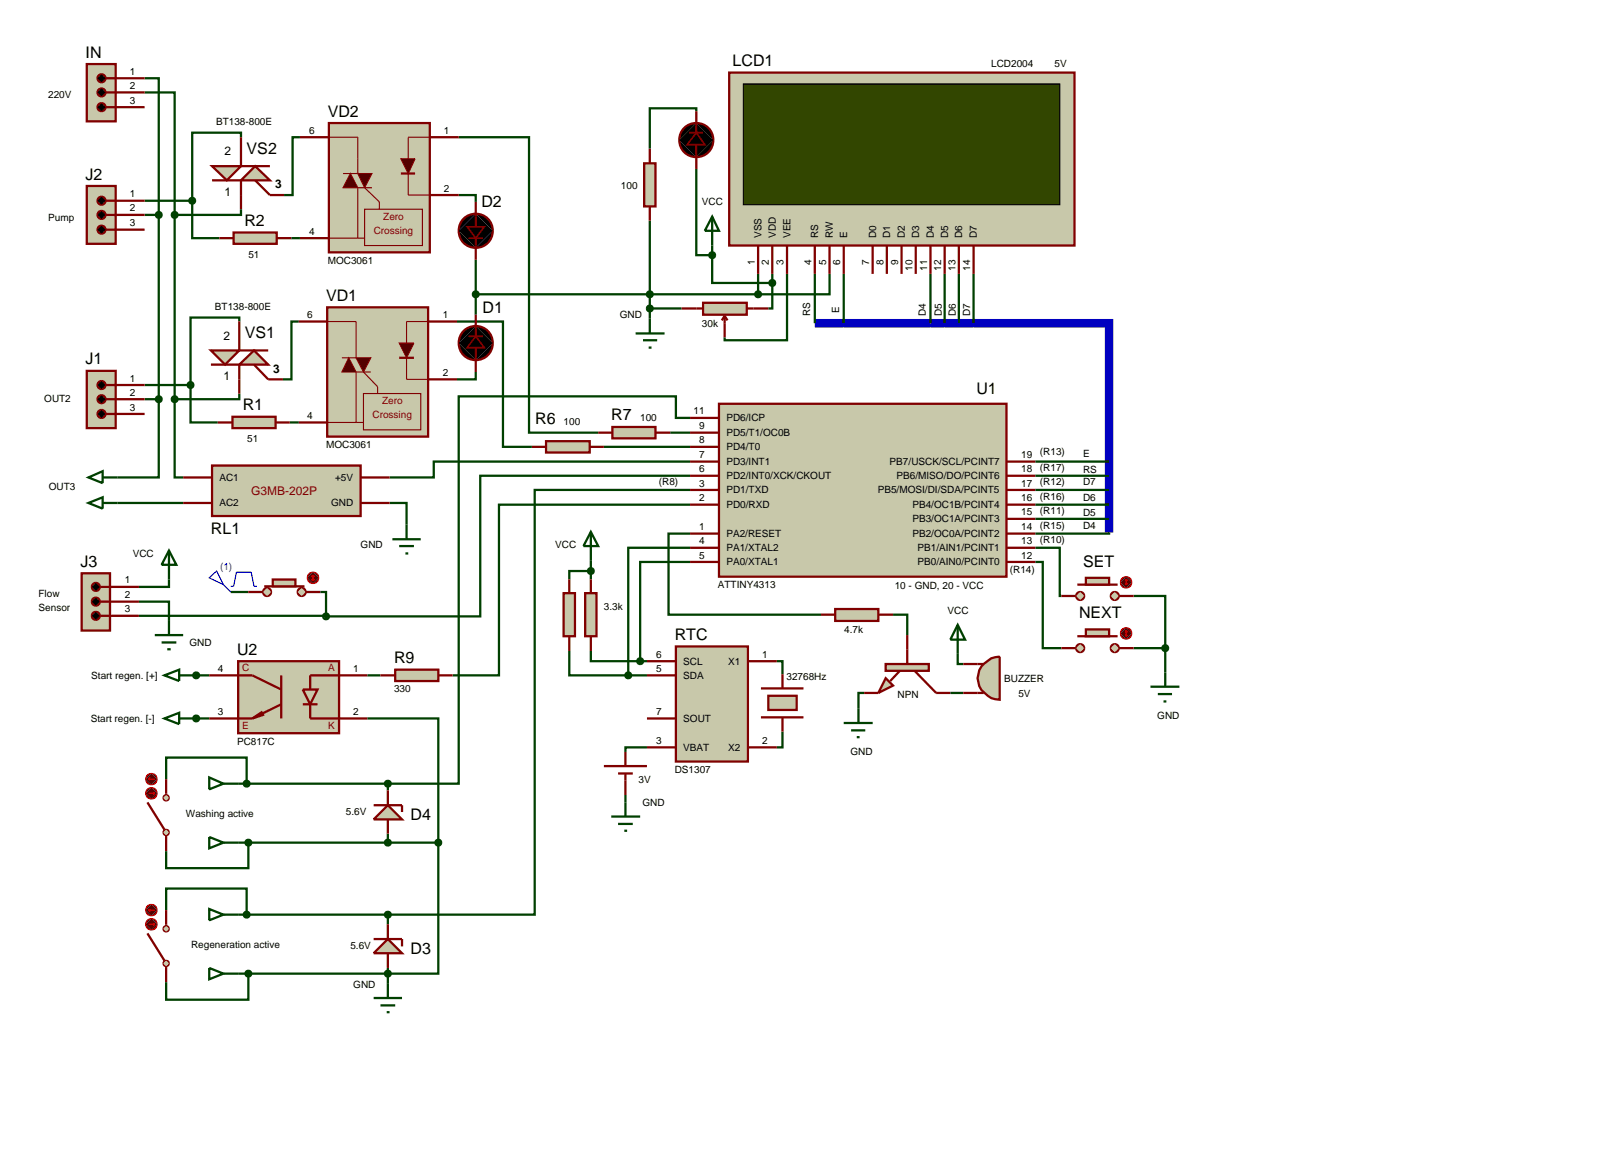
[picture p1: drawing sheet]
<svg xmlns="http://www.w3.org/2000/svg" width="282mm" height="206mm" viewBox="0 0 282 206" stroke-linecap="round" stroke-linejoin="round" font-family="sans-serif">
<path d="M143.7 57h51.9v36.9" fill="none" stroke="#0000c0" stroke-width="1.5" stroke-linecap="butt"/>
<g fill="none" stroke="#004000" stroke-width=".4">
<path d="M25.5 16.3h5.3v21.6M25.5 13.8h2.5v24.1M122.8 19.6v-.5h-8.2v7.1M25.5 35.4h8.4M25.5 37.9h2.5M28 37.9v32.5M30.8 37.9v32.5M33.9 35.4v6.6h4.8M42.5 24.2v-.8h-8.6v12M42.5 36.9v1h-11.7M52.9 24.2h-1.3v10.2h-1.5M80.9 24.2h12.4v52.1h12.2"/>
<path d="M80.9 34.4h3v1.2M114.6 38.9v17.3M122.8 29.8v15.2h2.8M42.2 56.7v-.7h-8.6v11.9M51.4 42h1.5M52.7 56.7h-1.3v10.2h-1.5M80.6 56.7h8.1v22.1h5.1M83.9 51.9h49.8M83.9 45.8v9.7M114.6 54.4h5.6M125.6 45v4.9h10.6M125.6 43.3v1.7"/>
<path d="M133.7 48.3v3.6M136.2 49.9v4.5h-.7M136.2 48.3v1.6M138.8 48.3v11.7h-11v-.5M143.7 48.3v8.7M146.3 48.3v3.6h-12.6M148.8 48.3v8.7M164.1 48.3v8.7M166.6 48.3v8.7M169.1 48.3v8.7M171.7 48.3v8.7M25.5 67.9h8.1"/>
<path d="M25.5 70.4h2.5M28 70.4v13.8h-7.3M30.8 70.4v13.8h1.5M33.6 67.9v6.6h4.8M42.2 69.4v1h-11.4M51.1 74.5h1.6M83.9 65.6v1.3h-3.3M106.5 78.8h15.2M118.2 76.3h3.5M121.7 73.7h-2.5v-3.8h-38.3v68.3h-12.5M20.7 88.7h11.6M68.7 88.7h3v3.8"/>
<path d="M104.2 98.9v3.3M121.7 89h-33.7v30.1h-8.2M121.7 96.6h-10.9v22.5M121.7 99.1h-8.8v17.5M121.7 86.4h-27.4v74.9h-25.9M121.7 83.9h-37v24.8h-27.2M121.7 81.4h-45.2v2.8h-7.8M121.7 94.1h-3.8v14.3h26.9M182.6 99.1h1.3v15.2h3.3M182.6 96.6h4.3v8.5h.3M182.6 91.5h13M182.6 89h13"/>
<path d="M182.6 86.4h13M182.6 83.9h13M182.6 81.4h13M195.6 93.9v.2h-13M24.5 106.1h5.3v3.4M24.5 108.6h33v.1M29.8 102.2v1.3h-5.3M34.1 119.1h2.8M40.7 104.4h3.1M56.5 104.4h1v4.3M64.8 119.1h2.3M100.4 114.8v4.3h10.4"/>
<path d="M104.2 100.7h-3.8v1.5M104.2 114.8v1.8h8.7M110.8 119.1h3.3M112.9 116.6h1.2M137 116.6h1v2.3M157.5 108.4h2.5v3.6M168.9 115.3v1.8h1M199.9 105.1h5.6v9.2M199.9 114.3h5.6M205.5 114.3v4.3M29.3 137.4v-3.8h14.2v4.6M34.1 126.7h2.8"/>
<path d="M42 138.2h26.4M64.8 126.7h12.5v21.9M68.4 138.2v1.2M114.1 131.8h-3.8v.8M138 129v2.8h-1M152.4 122.2h-1v2.7M167.6 122.2h2.3M42 148.6h35.3M43.8 148.6v4.5h-14.5v-3M68.4 147v1.6M77.3 148.6v23.1h-35.3M110.3 140.2v1.3"/>
<path d="M29.3 160.5v-3.8h14.2v4.6M42 161.3h26.4M43.8 171.7v4.6h-14.5v-3.1M68.4 161.3v1.7M68.4 170.7v2.8"/>
</g>
<path d="M34.6 119.1v7.6" fill="none" stroke="#fff" stroke-width=".4"/>
<path d="M120.9 22.3l1.2-.5 .7-.1-3 3a2.97 2.97 0 0 1 1.1-2.4zM122.8 21.7a2.95 2.95 0 0 1 3 3zM125.8 24.7a2.95 2.95 0 0 1-3 3zM119.8 24.7l3 3a2.95 2.95 0 0 1-3-3z" fill="#000" stroke="#800000" stroke-width=".4"/>
<path d="M122.8 21.7l3 3-3 3-3-3z" fill="#000"/>
<path d="M121.5 23.4h2.5" fill="none" stroke="#800000" stroke-width=".3"/>
<path d="M122.8 19.6v3.8M122.8 25.5v4.3" fill="none" stroke="#800000" stroke-width=".4"/>
<path d="M122.8 23.4l1.5 2.1h-3.1z" fill="#000" stroke="#800000" stroke-width=".3"/>
<path d="M124 53.4h7.7v2.1h-7.7z" fill="#c8c8aa" stroke="#800000" stroke-width=".4"/>
<path d="M120.2 54.4h3.8M127.8 55.7l-.5 .8M127.8 55.7l.5 .8M127.8 55.7v3.8M131.7 54.4h3.8" fill="none" stroke="#800000" stroke-width=".4"/>
<path d="M112.1 58.8h5.1M114.6 56.2v2.6M113.4 60h2.5M114.4 61.3h.5" fill="none" stroke="#004000" stroke-width=".4"/>
<path d="M128.6 12.8h60.9v30.5h-60.9z" fill="#c8c8aa" stroke="#800000" stroke-width=".4"/>
<path d="M131.1 14.8h55.8v21.3h-55.8z" fill="#324600" stroke="#000" stroke-width=".2"/>
<g fill="none" stroke="#800000" stroke-width=".4">
<path d="M133.7 43.3v5M136.2 43.3v5M138.8 43.3v5M143.7 43.3v5M146.3 43.3v5M148.8 43.3v5M153.9 43.3v5M156.4 43.3v5M159 43.3v5M161.5 43.3v5M164.1 43.3v5M166.6 43.3v5"/>
<path d="M169.1 43.3v5M171.7 43.3v5"/>
</g>
<path d="M133.4 51.5l.3-.1-.5 .5zM133.7 51.4l.3 .1 .2 .4zM134.2 51.9l-.2 .4-.3 .1zM133.2 51.9l.5 .5-.3-.1z" fill="#004000" stroke="#004000" stroke-width=".4"/>
<path d="M133.2 51.9l.5-.5 .5 .5-.5 .5z" fill="#004000"/>
<path d="M114.3 54l.3-.1-.5 .5zM114.6 53.9l.3 .1 .2 .4zM114.6 54.9l.5-.5-.2 .4zM114.1 54.4l.5 .5-.3-.1z" fill="#004000" stroke="#004000" stroke-width=".4"/>
<path d="M114.6 53.9l.5 .5-.5 .5-.5-.5z" fill="#004000"/>
<path d="M114.3 51.5l.3-.1-.5 .5zM114.6 51.4l.3 .1 .2 .4zM114.6 52.4l.5-.5-.2 .4zM114.1 51.9l.5 .5-.3-.1z" fill="#004000" stroke="#004000" stroke-width=".4"/>
<path d="M114.1 51.9l.5-.5 .5 .5-.5 .5z" fill="#004000"/>
<path d="M113.6 28.8h2v7.6h-2z" fill="#c8c8aa" stroke="#800000" stroke-width=".4"/>
<path d="M114.6 26.2v2.6M114.6 36.4v2.5" fill="none" stroke="#800000" stroke-width=".4"/>
<path d="M119.2 114h12.7v20.3h-12.7z" fill="#c8c8aa" stroke="#800000" stroke-width=".4"/>
<path d="M114.1 116.6h5.1M114.1 119.1h5.1M131.9 116.6h5.1M114.1 131.8h5.1M114.1 126.7h5.1M131.9 131.8h5.1M134.2 121.4h7.5M134.2 126.5h7.5" fill="none" stroke="#800000" stroke-width=".4"/>
<path d="M135.5 122.7h5v2.5h-5z" fill="#c8c8aa" stroke="#800000" stroke-width=".4"/>
<path d="M138 118.9v2.5M138 126.5v2.5" fill="none" stroke="#800000" stroke-width=".4"/>
<path d="M103.2 104.6h2v7.6h-2z" fill="#c8c8aa" stroke="#800000" stroke-width=".4"/>
<path d="M104.2 102.2v2.4M104.2 112.2v2.6" fill="none" stroke="#800000" stroke-width=".4"/>
<path d="M99.4 104.6h2v7.6h-2z" fill="#c8c8aa" stroke="#800000" stroke-width=".4"/>
<path d="M100.4 102.2v2.4M100.4 112.2v2.6" fill="none" stroke="#800000" stroke-width=".4"/>
<path d="M104.2 93.8l1.3 2.5h-2.6zM104.2 93.8v5.1" fill="none" stroke="#004000" stroke-width=".4"/>
<path d="M103.9 100.3l.3-.1-.5 .5zM104.2 100.2l.4 .2 .1 .3zM104.2 101.2l.5-.5-.2 .4zM103.7 100.7l.5 .5-.3-.1z" fill="#004000" stroke="#004000" stroke-width=".4"/>
<path d="M104.2 100.2l.5 .5-.5 .5-.5-.5z" fill="#004000"/>
<path d="M125.6 38.2l1.2 2.5h-2.5zM125.6 38.2v5.1" fill="none" stroke="#004000" stroke-width=".4"/>
<path d="M135.9 49.5l.3-.1-.5 .5zM136.2 49.4l.4 .2 .1 .3zM136.7 49.9l-.1 .3-.4 .2zM135.7 49.9l.5 .5-.3-.1z" fill="#004000" stroke="#004000" stroke-width=".4"/>
<path d="M135.7 49.9l.5-.5 .5 .5-.5 .5z" fill="#004000"/>
<path d="M126.8 71.2h50.7v30.5h-50.7z" fill="#c8c8aa" stroke="#800000" stroke-width=".4"/>
<g fill="none" stroke="#800000" stroke-width=".4">
<path d="M121.7 78.8h5.1M121.7 76.3h5.1M121.7 73.7h5.1M121.7 86.4h5.1M121.7 83.9h5.1M121.7 81.4h5.1M121.7 89h5.1M121.7 94.1h5.1M121.7 96.6h5.1M121.7 99.1h5.1M177.5 86.4h5.1M177.5 83.9h5.1"/>
<path d="M177.5 81.4h5.1M177.5 89h5.1M177.5 91.5h5.1M177.5 94.1h5.1M177.5 96.6h5.1M177.5 99.1h5.1"/>
</g>
<path d="M14.4 101.1h5v10.1h-5z" fill="#c8c8aa" stroke="#800000" stroke-width=".4"/>
<path d="M17.7 103.5h6.8M17.7 106.1h6.8M17.7 108.6h6.8" fill="none" stroke="#800000" stroke-width=".4"/>
<g fill="#000" stroke="#800000" stroke-width=".4">
<path d="M16.4 103l.5-.2-.7 .7zM16.9 102.8a.68 .68 0 0 1 .7 .7zM17.6 103.5a.68 .68 0 0 1-.7 .7zM16.2 103.5l.7 .7a.68 .68 0 0 1-.7-.7z"/>
<path d="M16.4 105.6l.5-.2-.7 .7zM16.9 105.4a.68 .68 0 0 1 .7 .7zM17.6 106.1a.68 .68 0 0 1-.7 .7zM16.2 106.1l.7 .7a.68 .68 0 0 1-.7-.7z"/>
<path d="M16.4 108.1l.5-.2-.7 .7zM16.9 107.9a.68 .68 0 0 1 .7 .7zM17.6 108.6a.68 .68 0 0 1-.7 .7zM16.2 108.6l.7 .7a.68 .68 0 0 1-.7-.7z"/>
</g>
<path d="M16.2 103.5l.7-.7 .7 .7-.7 .7zM16.2 106.1l.7-.7 .7 .7-.7 .7zM16.2 108.6l.7-.7 .7 .7-.7 .7z" fill="#000"/>
<path d="M29.8 97.1l1.3 2.5h-2.6zM29.8 97.1v5.1" fill="none" stroke="#004000" stroke-width=".4"/>
<path d="M15.3 32.8h5.1v10.2h-5.1z" fill="#c8c8aa" stroke="#800000" stroke-width=".4"/>
<path d="M18.6 35.4h6.9M18.6 37.9h6.9M18.6 40.5h6.9" fill="none" stroke="#800000" stroke-width=".4"/>
<g fill="#000" stroke="#800000" stroke-width=".4">
<path d="M17.4 34.9l.5-.2-.7 .7zM17.9 34.7a.68 .68 0 0 1 .7 .7zM18.6 35.4a.68 .68 0 0 1-.7 .7zM17.2 35.4l.7 .7a.68 .68 0 0 1-.7-.7z"/>
<path d="M17.4 37.4l.5-.2-.7 .7zM17.9 37.2a.68 .68 0 0 1 .7 .7zM18.6 37.9a.68 .68 0 0 1-.7 .7zM17.2 37.9l.7 .7a.68 .68 0 0 1-.7-.7z"/>
<path d="M17.4 40l.5-.2-.7 .7zM17.9 39.8a.68 .68 0 0 1 .7 .7zM17.9 41.2l.7-.7a.68 .68 0 0 1-.7 .7zM17.2 40.5l.7 .7a.68 .68 0 0 1-.7-.7z"/>
</g>
<path d="M17.9 34.7l.7 .7-.7 .7-.7-.7zM17.2 37.9l.7-.7 .7 .7-.7 .7zM17.9 39.8l.7 .7-.7 .7-.7-.7z" fill="#000"/>
<path d="M108 75.3h7.6v2h-7.6z" fill="#c8c8aa" stroke="#800000" stroke-width=".4"/>
<path d="M105.5 76.3h2.5M115.6 76.3h2.6" fill="none" stroke="#800000" stroke-width=".4"/>
<path d="M96.3 77.8h7.7v2h-7.7z" fill="#c8c8aa" stroke="#800000" stroke-width=".4"/>
<path d="M93.8 78.8h2.5M104 78.8h2.5" fill="none" stroke="#800000" stroke-width=".4"/>
<g fill="#c8c8aa" stroke="#800000" stroke-width=".4">
<path d="M37.4 29.3h5.1l-2.5 2.5z"/>
<path d="M45 29.3l2.6 2.5h-5.1z"/>
</g>
<path d="M37.4 31.8h5.1v5.1M42.5 24.2v5.1h5.1M45 31.8l2.6 2.6h2.5" fill="none" stroke="#800000" stroke-width=".4"/>
<path d="M41.2 41h7.6v2h-7.6z" fill="#c8c8aa" stroke="#800000" stroke-width=".4"/>
<path d="M38.7 42h2.5M48.8 42h2.6" fill="none" stroke="#800000" stroke-width=".4"/>
<path d="M58 21.7h17.8v22.8h-17.8z" fill="#c8c8aa" stroke="#800000" stroke-width=".4"/>
<path d="M64.3 36.9h10.2v6.4h-10.2z" fill="#c8c8aa" stroke="#800000" stroke-width=".2"/>
<path d="M70.7 28h2.5l-1.2 2.6z" fill="#400000" stroke="#800000" stroke-width=".2"/>
<path d="M70.7 30.6h2.5" fill="none" stroke="#800000" stroke-width=".4"/>
<g fill="#400000" stroke="#800000" stroke-width=".2">
<path d="M61.8 30.6l1.3 2.5h-2.6z"/>
<path d="M63.1 30.6h2.5l-1.3 2.5z"/>
</g>
<path d="M58 24.2h5.1v6.4h-2.6M64.3 33.1l2.6 2.5v1.3M65.6 33.1h-2.5v8.9M72 30.6v3.8h3.8M75.8 24.2h-3.8v3.8M58 42h6.3" fill="none" stroke="#800000" stroke-width=".2"/>
<path d="M52.9 24.2h5.1M75.8 24.2h5.1M75.8 34.4h5.1M52.9 42h5.1" fill="none" stroke="#800000" stroke-width=".4"/>
<path d="M33.6 35l.3-.1-.5 .5zM33.9 34.9l.3 .1 .2 .4zM34.4 35.4l-.2 .4-.3 .1zM33.4 35.4l.5 .5-.4-.2z" fill="#004000" stroke="#004000" stroke-width=".4"/>
<path d="M33.9 34.9l.5 .5-.5 .5-.5-.5z" fill="#004000"/>
<path d="M15.3 65.4h5.1v10.1h-5.1z" fill="#c8c8aa" stroke="#800000" stroke-width=".4"/>
<path d="M18.6 67.9h6.9M18.6 70.4h6.9M18.6 73h6.9" fill="none" stroke="#800000" stroke-width=".4"/>
<g fill="#000" stroke="#800000" stroke-width=".4">
<path d="M17.4 67.4l.5-.2-.7 .7zM17.9 67.2a.68 .68 0 0 1 .7 .7zM18.6 67.9a.68 .68 0 0 1-.7 .7zM17.2 67.9l.7 .7a.68 .68 0 0 1-.7-.7z"/>
<path d="M17.4 69.9l.5-.2-.7 .7zM17.9 69.7a.68 .68 0 0 1 .7 .7zM18.6 70.4a.68 .68 0 0 1-.7 .7zM17.2 70.4l.7 .7a.68 .68 0 0 1-.7-.7z"/>
<path d="M17.4 72.5l.5-.2-.7 .7zM17.9 72.3a.68 .68 0 0 1 .7 .7zM18.6 73a.68 .68 0 0 1-.7 .7zM17.2 73l.7 .7a.68 .68 0 0 1-.7-.7z"/>
</g>
<path d="M17.2 67.9l.7-.7 .7 .7-.7 .7zM17.9 69.7l.7 .7-.7 .7-.7-.7zM17.2 73l.7-.7 .7 .7-.7 .7z" fill="#000"/>
<g fill="#c8c8aa" stroke="#800000" stroke-width=".4">
<path d="M37.2 61.8h5l-2.5 2.5z"/>
<path d="M42.2 64.3l2.6-2.5 2.5 2.5z"/>
</g>
<path d="M42.2 56.7v5.1h5.1M37.2 64.3h5v5.1M44.8 64.3l2.5 2.6h2.6" fill="none" stroke="#800000" stroke-width=".4"/>
<path d="M41 73.5h7.6v2h-7.6z" fill="#c8c8aa" stroke="#800000" stroke-width=".4"/>
<path d="M38.4 74.5h2.6M48.6 74.5h2.5" fill="none" stroke="#800000" stroke-width=".4"/>
<path d="M57.7 54.2h17.8v22.8h-17.8z" fill="#c8c8aa" stroke="#800000" stroke-width=".4"/>
<path d="M64.1 69.4h10.1v6.4h-10.1z" fill="#c8c8aa" stroke="#800000" stroke-width=".2"/>
<path d="M70.4 60.5h2.6l-1.3 2.6z" fill="#400000" stroke="#800000" stroke-width=".2"/>
<path d="M70.4 63.1h2.6" fill="none" stroke="#800000" stroke-width=".4"/>
<g fill="#400000" stroke="#800000" stroke-width=".2">
<path d="M61.5 63.1l1.3 2.5h-2.5z"/>
<path d="M62.8 63.1h2.6l-1.3 2.5z"/>
</g>
<path d="M57.7 56.7h5.1v6.4h-2.5M75.5 56.7h-3.8v3.8M57.7 74.5h6.4M64.1 65.6l2.5 2.6v1.2M65.4 65.6h-2.6v8.9M71.7 63.1v3.8h3.8" fill="none" stroke="#800000" stroke-width=".2"/>
<path d="M52.7 56.7h5M75.5 56.7h5.1M52.7 74.5h5M75.5 66.9h5.1" fill="none" stroke="#800000" stroke-width=".4"/>
<path d="M33.3 67.5l.3-.1-.5 .5zM33.6 67.4l.3 .1 .2 .4zM34.1 67.9l-.1 .3-.4 .2zM33.1 67.9l.5 .5-.4-.2z" fill="#004000" stroke="#004000" stroke-width=".4"/>
<path d="M33.1 67.9l.5-.5 .5 .5-.5 .5z" fill="#004000"/>
<g fill="#000" stroke="#800000" stroke-width=".4">
<path d="M81.5 38.8a2.97 2.97 0 0 1 2.4-1.1l-3 3 .1-.7zM83.9 37.7a2.95 2.95 0 0 1 3 3zM86.9 40.7a2.95 2.95 0 0 1-3 3zM80.9 40.7l3 3a2.95 2.95 0 0 1-3-3z"/>
<path d="M81.5 58.6a2.97 2.97 0 0 1 2.4-1.1l-3 3 .1-.7zM83.9 57.5a2.95 2.95 0 0 1 3 3zM86.9 60.5a2.95 2.95 0 0 1-3 3zM80.9 60.5l3 3a2.95 2.95 0 0 1-3-3z"/>
</g>
<path d="M80.9 40.7l3-3 3 3-3 3zM80.9 60.5l3-3 3 3-3 3z" fill="#000"/>
<path d="M82.6 42h2.6M82.6 59.3h2.6" fill="none" stroke="#800000" stroke-width=".3"/>
<path d="M83.9 35.6v4.4M83.9 42v3.8M83.9 55.5v3.8M83.9 61.3v4.3" fill="none" stroke="#800000" stroke-width=".4"/>
<path d="M82.4 40h3l-1.5 2zM83.9 59.3l1.5 2h-3z" fill="#000" stroke="#800000" stroke-width=".3"/>
<path d="M83.5 51.6l.4-.2-.5 .5zM83.9 51.4l.3 .1 .2 .4zM84.4 51.9l-.2 .4-.3 .1zM83.4 51.9l.5 .5-.3-.1z" fill="#004000" stroke="#004000" stroke-width=".4"/>
<path d="M83.4 51.9l.5-.5 .5 .5-.5 .5z" fill="#004000"/>
<path d="M205.5 118.6v2.5M202.9 121.1h5.1M204.2 122.4h2.5M205.2 123.7h.5" fill="none" stroke="#004000" stroke-width=".4"/>
<path d="M69.7 118.1h7.6v2h-7.6z" fill="#c8c8aa" stroke="#800000" stroke-width=".4"/>
<path d="M67.1 119.1h2.6M77.3 119.1h2.5" fill="none" stroke="#800000" stroke-width=".4"/>
<path d="M110.4 118.8l.4-.2-.5 .5zM110.8 118.6l.4 .2 .1 .3zM111.3 119.1l-.1 .3-.4 .2zM110.3 119.1l.5 .5-.3-.1z" fill="#004000" stroke="#004000" stroke-width=".4"/>
<path d="M110.3 119.1l.5-.5 .5 .5-.5 .5z" fill="#004000"/>
<path d="M112.6 116.2l.3-.1-.5 .5zM112.9 116.1l.4 .2 .1 .3zM112.9 117.1l.5-.5-.2 .4zM112.4 116.6l.5 .5-.3-.1z" fill="#004000" stroke="#004000" stroke-width=".4"/>
<path d="M112.9 116.1l.5 .5-.5 .5-.5-.5z" fill="#004000"/>
<g fill="#c8c8aa" stroke="#800000" stroke-width=".4">
<path d="M196.1 113.8l.5-.2-.7 .7zM196.6 113.6a.68 .68 0 0 1 .7 .7zM196.6 115l.7-.7a.68 .68 0 0 1-.7 .7zM195.9 114.3l.7 .7a.68 .68 0 0 1-.7-.7z"/>
<path d="M190 113.8l.5-.2-.7 .7zM190.5 113.6a.68 .68 0 0 1 .7 .7zM190.5 115l.7-.7a.68 .68 0 0 1-.7 .7zM189.8 114.3l.7 .7a.68 .68 0 0 1-.7-.7z"/>
</g>
<g fill="#c8c8aa">
<path d="M195.9 114.3l.7-.7 .7 .7-.7 .7z"/>
<path d="M189.8 114.3l.7-.7 .7 .7-.7 .7z"/>
</g>
<path d="M190 112.2h7.1" fill="none" stroke="#800000" stroke-width=".4"/>
<path d="M191.5 111h4.1v1.2h-4.1z" fill="#c8c8aa" stroke="#800000" stroke-width=".4"/>
<path d="M187.2 114.3h2.5M197.3 114.3h2.6" fill="none" stroke="#800000" stroke-width=".4"/>
<path d="M197.9 111l.7-.3-1 1zM198.6 110.7a.94 .94 0 0 1 1 1zM199.6 111.7a.94 .94 0 0 1-1 1zM197.6 111.7l1 1a.94 .94 0 0 1-1-1z" fill="#400000" stroke="#f00" stroke-width=".2"/>
<path d="M197.6 111.7l1-1 1 1-1 1z" fill="#400000"/>
<path d="M198.4 112l.2 .2M198.6 111.2v1M198.6 111.2l-.2 .3M198.6 111.2l.3 .3M198.9 112l-.3 .2" fill="none" stroke="#f00" stroke-width=".2"/>
<g fill="#c8c8aa" stroke="#800000" stroke-width=".4">
<path d="M196.1 104.6l.5-.2-.7 .7zM196.6 104.4a.68 .68 0 0 1 .7 .7zM196.6 105.8l.7-.7a.68 .68 0 0 1-.7 .7zM195.9 105.1l.7 .7a.68 .68 0 0 1-.7-.7z"/>
<path d="M190 104.6l.5-.2-.7 .7zM190.5 104.4a.68 .68 0 0 1 .7 .7zM191.2 105.1a.68 .68 0 0 1-.7 .7zM189.8 105.1l.7 .7a.68 .68 0 0 1-.7-.7z"/>
</g>
<g fill="#c8c8aa">
<path d="M195.9 105.1l.7-.7 .7 .7-.7 .7z"/>
<path d="M189.8 105.1l.7-.7 .7 .7-.7 .7z"/>
</g>
<path d="M190 103.1h7.1" fill="none" stroke="#800000" stroke-width=".4"/>
<path d="M191.5 101.9h4.1v1.2h-4.1z" fill="#c8c8aa" stroke="#800000" stroke-width=".4"/>
<path d="M187.2 105.1h2.5M197.3 105.1h2.6" fill="none" stroke="#800000" stroke-width=".4"/>
<path d="M197.9 102l.7-.3-1 1zM198.6 101.7a.94 .94 0 0 1 1 1zM199.6 102.7a.94 .94 0 0 1-1 1zM197.6 102.7l1 1a.94 .94 0 0 1-1-1z" fill="#400000" stroke="#f00" stroke-width=".2"/>
<path d="M197.6 102.7l1-1 1 1-1 1z" fill="#400000"/>
<path d="M198.4 102.9l.2 .2M198.6 102.2v.9M198.6 102.2l-.2 .2M198.6 102.2l.3 .2M198.9 102.9l-.3 .2" fill="none" stroke="#f00" stroke-width=".2"/>
<path d="M29 126.7l2.6-1v2zM31.6 126.7h2.5" fill="none" stroke="#004000" stroke-width=".4"/>
<g fill="#c8c8aa" stroke="#800000" stroke-width=".4">
<path d="M42 116.6h17.8v12.7h-17.8z"/>
<path d="M53.4 121.6h2.6l-1.3 2.6z"/>
</g>
<path d="M36.9 119.1h7.6l5.1 2.5M49.6 119.1v7.6M64.8 119.1h-10.1v2.5M36.9 126.7h7.6M46.3 125.5l-1.8 1.2M46.6 126l-2.1 .7M49.6 124.2l-5.1 2.5M53.4 124.2h2.6M54.7 124.2v2.5h10.1" fill="none" stroke="#800000" stroke-width=".4"/>
<path d="M29 119.1l2.6-1v2zM31.6 119.1h2.5M36.9 137.1l2.5 1.1-2.5 1zM39.4 138.2h2.6M36.9 147.6l2.5 1-2.5 1zM39.4 148.6h2.6" fill="none" stroke="#004000" stroke-width=".4"/>
<g fill="#c8c8aa" stroke="#800000" stroke-width=".3">
<path d="M29 140.3l.3-.1-.5 .5zM29.3 140.2l.3 .1 .2 .4zM29.8 140.7l-.2 .4-.3 .1zM28.8 140.7l.5 .5-.4-.2z"/>
<path d="M28.9 146.5l.4-.2-.5 .5zM29.3 146.3l.3 .1 .2 .4zM29.8 146.8l-.2 .4-.3 .1zM28.8 146.8l.5 .5-.4-.2z"/>
</g>
<g fill="#c8c8aa">
<path d="M29.3 140.2l.5 .5-.5 .5-.5-.5z"/>
<path d="M28.8 146.8l.5-.5 .5 .5-.5 .5z"/>
</g>
<path d="M29.3 137.4v2.8M26 141.5l3 4.8M29.3 147.3v2.8" fill="none" stroke="#800000" stroke-width=".4"/>
<path d="M26 139.2l.7-.3-1 1zM26.7 138.9a.94 .94 0 0 1 1 1zM26.7 140.9l1-1a.94 .94 0 0 1-1 1zM25.7 139.9l1 1a.94 .94 0 0 1-1-1z" fill="#400000" stroke="#f00" stroke-width=".2"/>
<path d="M26.7 138.9l1 1-1 1-1-1z" fill="#400000"/>
<path d="M26.2 139.9h1.1M27 139.7l.3 .2M27.3 139.9l-.3 .3" fill="none" stroke="#f00" stroke-width=".2"/>
<path d="M26 136.7l.7-.3-1 1zM26.7 136.4a.94 .94 0 0 1 1 1zM27.7 137.4a.94 .94 0 0 1-1 1zM25.7 137.4l1 1a.94 .94 0 0 1-1-1z" fill="#400000" stroke="#f00" stroke-width=".2"/>
<path d="M25.7 137.4l1-1 1 1-1 1z" fill="#400000"/>
<path d="M26.2 137.4l.3 .2M26.2 137.4h1.1M26.5 137.1l-.3 .3" fill="none" stroke="#f00" stroke-width=".2"/>
<path d="M43.2 137.8l.3-.1-.5 .5zM43.5 137.7l.4 .2 .1 .3zM43.5 138.7l.5-.5-.2 .4zM43 138.2l.5 .5-.3-.1z" fill="#004000" stroke="#004000" stroke-width=".4"/>
<path d="M43.5 137.7l.5 .5-.5 .5-.5-.5z" fill="#004000"/>
<path d="M43.5 148.2l.3-.1-.5 .5zM43.8 148.1l.3 .1 .2 .4zM43.8 149.1l.5-.5-.2 .4zM43.3 148.6l.5 .5-.4-.2z" fill="#004000" stroke="#004000" stroke-width=".4"/>
<path d="M43.8 148.1l.5 .5-.5 .5-.5-.5z" fill="#004000"/>
<path d="M205.1 114l.4-.2-.5 .5zM205.5 113.8l.4 .2 .1 .3zM206 114.3l-.1 .3-.4 .2zM205 114.3l.5 .5-.3-.1z" fill="#004000" stroke="#004000" stroke-width=".4"/>
<path d="M205 114.3l.5-.5 .5 .5-.5 .5z" fill="#004000"/>
<path d="M27.3 112h5M28.5 113.3h2.6M29.5 114.5h.6M29.8 109.5v2.5" fill="none" stroke="#004000" stroke-width=".4"/>
<path d="M36.9 101.9l1.3-1.2 1.2 2.4zM39.4 103.1l1.3 1.3M40.7 103.4h.5l.5-2.5h2.6l.5 2.5h.5" fill="none" stroke="#0000c0" stroke-width=".2"/>
<g fill="#c8c8aa" stroke="#800000" stroke-width=".4">
<path d="M52.7 103.9l.5-.2-.7 .7zM53.2 103.7a.68 .68 0 0 1 .7 .7zM53.9 104.4a.68 .68 0 0 1-.7 .7zM52.5 104.4l.7 .7a.68 .68 0 0 1-.7-.7z"/>
<path d="M46.6 103.9l.5-.2-.7 .7zM47.1 103.7a.68 .68 0 0 1 .7 .7zM47.8 104.4a.68 .68 0 0 1-.7 .7zM46.4 104.4l.7 .7a.68 .68 0 0 1-.7-.7z"/>
</g>
<g fill="#c8c8aa">
<path d="M52.5 104.4l.7-.7 .7 .7-.7 .7z"/>
<path d="M46.4 104.4l.7-.7 .7 .7-.7 .7z"/>
</g>
<path d="M46.6 103.4h7.1" fill="none" stroke="#800000" stroke-width=".4"/>
<path d="M48.1 102.2h4v1.2h-4z" fill="#c8c8aa" stroke="#800000" stroke-width=".4"/>
<path d="M43.8 104.4h2.5M53.9 104.4h2.6" fill="none" stroke="#800000" stroke-width=".4"/>
<path d="M54.5 101.2l.7-.3-1 1zM55.2 100.9a.94 .94 0 0 1 1 1zM55.2 102.9l1-1a.94 .94 0 0 1-1 1zM54.2 101.9l1 1a.94 .94 0 0 1-1-1z" fill="#400000" stroke="#f00" stroke-width=".2"/>
<path d="M55.2 100.9l1 1-1 1-1-1z" fill="#400000"/>
<path d="M54.9 102.2l.3 .2M55.2 101.4v1M55.2 101.4l-.3 .3M55.2 101.4l.3 .3M55.5 102.2l-.3 .2" fill="none" stroke="#f00" stroke-width=".2"/>
<path d="M34.2 118.8l.4-.2-.5 .5zM34.6 118.6l.3 .1 .2 .4zM35.1 119.1l-.1 .3-.4 .2zM34.1 119.1l.5 .5-.3-.1z" fill="#004000" stroke="#004000" stroke-width=".4"/>
<path d="M34.1 119.1l.5-.5 .5 .5-.5 .5z" fill="#004000"/>
<path d="M34.3 126.3l.3-.1-.5 .5zM34.6 126.2l.4 .2 .1 .3zM35.1 126.7l-.1 .3-.4 .2zM34.1 126.7l.5 .5-.3-.1z" fill="#004000" stroke="#004000" stroke-width=".4"/>
<path d="M34.1 126.7l.5-.5 .5 .5-.5 .5z" fill="#004000"/>
<path d="M36.9 170.7l2.5 1-2.5 1zM36.9 160.3l2.5 1-2.5 1zM39.4 171.7h2.6M39.4 161.3h2.6M65.9 176h5M67.1 177.3h2.6M68.2 178.5h.5M68.4 173.5v2.5" fill="none" stroke="#004000" stroke-width=".4"/>
<g fill="#c8c8aa" stroke="#800000" stroke-width=".3">
<path d="M28.9 163.5l.4-.2-.5 .5zM29.3 163.3l.4 .2 .1 .3zM29.8 163.8l-.2 .4-.3 .1zM28.8 163.8l.5 .5-.3-.1z"/>
<path d="M29 169.5l.3-.1-.5 .5zM29.3 169.4l.3 .1 .2 .4zM29.8 169.9l-.2 .4-.3 .1zM28.8 169.9l.5 .5-.4-.2z"/>
</g>
<g fill="#c8c8aa">
<path d="M28.8 163.8l.5-.5 .5 .5-.5 .5z"/>
<path d="M28.8 169.9l.5-.5 .5 .5-.5 .5z"/>
</g>
<path d="M26 164.6l3 4.8M29.3 160.5v2.8M29.3 170.4v2.8" fill="none" stroke="#800000" stroke-width=".4"/>
<path d="M26 162.3l.7-.3-1 1zM26.7 162a.94 .94 0 0 1 1 1zM26.7 164l1-1a.94 .94 0 0 1-1 1zM25.7 163l1 1a.94 .94 0 0 1-1-1z" fill="#400000" stroke="#f00" stroke-width=".2"/>
<path d="M25.7 163l1-1 1 1-1 1z" fill="#400000"/>
<path d="M26.2 163h1.1M27 162.8l.3 .2M27.3 163l-.3 .3" fill="none" stroke="#f00" stroke-width=".2"/>
<path d="M26 159.8l.7-.3-1 1zM26.7 159.5a.94 .94 0 0 1 1 1zM26.7 161.5l1-1a.94 .94 0 0 1-1 1zM25.7 160.5l1 1a.94 .94 0 0 1-1-1z" fill="#400000" stroke="#f00" stroke-width=".2"/>
<path d="M26.7 159.5l1 1-1 1-1-1z" fill="#400000"/>
<path d="M26.2 160.5l.3 .3M26.2 160.5h1.1M26.5 160.3l-.3 .2" fill="none" stroke="#f00" stroke-width=".2"/>
<path d="M43.2 160.9l.3-.1-.5 .5zM43.5 160.8l.4 .2 .1 .3zM44 161.3l-.1 .3-.4 .2zM43 161.3l.5 .5-.4-.2z" fill="#004000" stroke="#004000" stroke-width=".4"/>
<path d="M43 161.3l.5-.5 .5 .5-.5 .5z" fill="#004000"/>
<path d="M43.5 171.3l.3-.1-.5 .5zM43.8 171.2l.3 .1 .2 .4zM43.8 172.2l.5-.5-.2 .4zM43.3 171.7l.5 .5-.4-.2z" fill="#004000" stroke="#004000" stroke-width=".4"/>
<path d="M43.8 171.2l.5 .5-.5 .5-.5-.5z" fill="#004000"/>
<path d="M68.4 165.6l2.5 2.5h-5z" fill="#c8c8aa" stroke="#800000" stroke-width=".4"/>
<path d="M65.9 165.6h5v1.3M68.4 163v2.6M68.4 168.1v2.6" fill="none" stroke="#800000" stroke-width=".4"/>
<path d="M68 161l.4-.2-.5 .5zM68.4 160.8l.3 .1 .2 .4zM68.9 161.3l-.1 .3-.4 .2zM67.9 161.3l.5 .5-.3-.1z" fill="#004000" stroke="#004000" stroke-width=".4"/>
<path d="M67.9 161.3l.5-.5 .5 .5-.5 .5z" fill="#004000"/>
<path d="M68.1 171.3l.3-.1-.5 .5zM68.4 171.2l.4 .2 .1 .3zM68.4 172.2l.5-.5-.1 .3zM67.9 171.7l.5 .5-.3-.1z" fill="#004000" stroke="#004000" stroke-width=".4"/>
<path d="M67.9 171.7l.5-.5 .5 .5-.5 .5z" fill="#004000"/>
<path d="M65.9 144.5l2.5-2.5 2.5 2.5z" fill="#c8c8aa" stroke="#800000" stroke-width=".4"/>
<path d="M68.4 139.4v2.6M65.9 142h5v1.2M68.4 144.5v2.5" fill="none" stroke="#800000" stroke-width=".4"/>
<path d="M68 148.3l.4-.2-.5 .5zM68.4 148.1l.4 .2 .1 .3zM68.9 148.6l-.1 .3-.4 .2zM67.9 148.6l.5 .5-.4-.2z" fill="#004000" stroke="#004000" stroke-width=".4"/>
<path d="M67.9 148.6l.5-.5 .5 .5-.5 .5z" fill="#004000"/>
<path d="M68 137.9l.4-.2-.5 .5zM68.4 137.7l.4 .2 .1 .3zM68.4 138.7l.5-.5-.2 .4zM67.9 138.2l.5 .5-.3-.1z" fill="#004000" stroke="#004000" stroke-width=".4"/>
<path d="M67.9 138.2l.5-.5 .5 .5-.5 .5z" fill="#004000"/>
<path d="M77 148.2l.3-.1-.5 .5zM77.3 148.1l.3 .1 .2 .4zM77.8 148.6l-.2 .4-.3 .1zM76.8 148.6l.5 .5-.4-.2z" fill="#004000" stroke="#004000" stroke-width=".4"/>
<path d="M77.3 148.1l.5 .5-.5 .5-.5-.5z" fill="#004000"/>
<path d="M125.2 44.7l.4-.2-.5 .5zM125.6 44.5l.3 .1 .2 .4zM125.6 45.5l.5-.5-.2 .4zM125.1 45l.5 .5-.4-.2z" fill="#004000" stroke="#004000" stroke-width=".4"/>
<path d="M125.1 45l.5-.5 .5 .5-.5 .5z" fill="#004000"/>
<path d="M57.2 108.3l.3-.1-.5 .5zM57.5 108.2l.3 .1 .2 .4zM58 108.7l-.2 .4-.3 .1zM57 108.7l.5 .5-.3-.1z" fill="#004000" stroke="#004000" stroke-width=".4"/>
<path d="M57.5 108.2l.5 .5-.5 .5-.5-.5z" fill="#004000"/>
<path d="M107.8 144h5.1M109 145.3h2.6M110.1 146.5h.5M110.3 141.5v2.5" fill="none" stroke="#004000" stroke-width=".4"/>
<path d="M106.5 135.1h7.6M109 136.4h2.6M110.3 132.6v2.5M110.3 136.4v3.8" fill="none" stroke="#800000" stroke-width=".4"/>
<path d="M15.3 11.3h5.1v10.1h-5.1z" fill="#c8c8aa" stroke="#800000" stroke-width=".4"/>
<path d="M18.6 13.8h6.9M18.6 16.3h6.9M18.6 18.9h6.9" fill="none" stroke="#800000" stroke-width=".4"/>
<g fill="#000" stroke="#800000" stroke-width=".4">
<path d="M17.4 13.3l.5-.2-.7 .7zM17.9 13.1a.68 .68 0 0 1 .7 .7zM18.6 13.8a.68 .68 0 0 1-.7 .7zM17.2 13.8l.7 .7a.68 .68 0 0 1-.7-.7z"/>
<path d="M17.4 15.8l.5-.2-.7 .7zM17.9 15.6a.68 .68 0 0 1 .7 .7zM17.9 17l.7-.7a.68 .68 0 0 1-.7 .7zM17.2 16.3l.7 .7a.68 .68 0 0 1-.7-.7z"/>
<path d="M17.4 18.4l.5-.2-.7 .7zM17.9 18.2a.68 .68 0 0 1 .7 .7zM18.6 18.9a.68 .68 0 0 1-.7 .7zM17.2 18.9l.7 .7a.68 .68 0 0 1-.7-.7z"/>
</g>
<path d="M17.9 13.1l.7 .7-.7 .7-.7-.7zM17.9 15.6l.7 .7-.7 .7-.7-.7zM17.9 18.2l.7 .7-.7 .7-.7-.7z" fill="#000"/>
<path d="M30.5 37.5l.3-.1-.5 .5zM30.8 37.4l.3 .1 .2 .4zM31.3 37.9l-.2 .4-.3 .1zM30.3 37.9l.5 .5-.3-.1z" fill="#004000" stroke="#004000" stroke-width=".4"/>
<path d="M30.3 37.9l.5-.5 .5 .5-.5 .5z" fill="#004000"/>
<path d="M27.7 37.5l.3-.1-.5 .5zM28 37.4l.3 .1 .2 .4zM28.5 37.9l-.2 .4-.3 .1zM27.5 37.9l.5 .5-.3-.1z" fill="#004000" stroke="#004000" stroke-width=".4"/>
<path d="M27.5 37.9l.5-.5 .5 .5-.5 .5z" fill="#004000"/>
<path d="M69.2 95.1h5M70.4 96.3h2.6M71.5 97.6h.5M71.7 92.5v2.6" fill="none" stroke="#004000" stroke-width=".4"/>
<path d="M37.4 82.1h26.2v8.9h-26.2z" fill="#c8c8aa" stroke="#800000" stroke-width=".4"/>
<path d="M32.3 84.2h5.1M32.3 88.7h5.1M63.6 84.2h5.1M63.6 88.7h5.1" fill="none" stroke="#800000" stroke-width=".4"/>
<path d="M15.6 88.7l2.5-1v2zM15.6 84.2l2.5-1.1v2.1zM18.1 88.7h2.6M18.1 84.2h2.6" fill="none" stroke="#004000" stroke-width=".4"/>
<path d="M27.6 70.1l.4-.2-.5 .5zM28 69.9l.4 .2 .1 .3zM28 70.9l.5-.5-.1 .3zM27.5 70.4l.5 .5-.4-.2z" fill="#004000" stroke="#004000" stroke-width=".4"/>
<path d="M27.5 70.4l.5-.5 .5 .5-.5 .5z" fill="#004000"/>
<path d="M30.4 70.1l.4-.2-.5 .5zM30.8 69.9l.4 .2 .1 .3zM30.8 70.9l.5-.5-.1 .3zM30.3 70.4l.5 .5-.4-.2z" fill="#004000" stroke="#004000" stroke-width=".4"/>
<path d="M30.3 70.4l.5-.5 .5 .5-.5 .5z" fill="#004000"/>
<path d="M173.6 117l1.2-.9 1.5-.3v7.6a3.8 3.8 0 0 1-3.2-5.9z" fill="#c8c8aa" stroke="#800000" stroke-width=".4"/>
<path d="M169.9 117.1h3.6M169.9 122.2h3.6" fill="none" stroke="#800000" stroke-width=".4"/>
<path d="M148.8 127.5h5.1M150.1 128.8h2.5M151.1 130h.5M151.4 124.9v2.6" fill="none" stroke="#004000" stroke-width=".4"/>
<g fill="#c8c8aa" stroke="#800000" stroke-width=".4">
<path d="M156.2 119.6l1.3 1.3-2.6 1.3z"/>
<path d="M156.2 117.1h7.6v1.2h-7.6z"/>
</g>
<path d="M158.7 118.3l-1.7 1.8M160 112v5.1M161.3 118.3l3.8 3.9h2.5M152.4 122.2h2.5" fill="none" stroke="#800000" stroke-width=".4"/>
<path d="M147.3 107.4h7.6v2.1h-7.6z" fill="#c8c8aa" stroke="#800000" stroke-width=".4"/>
<path d="M144.8 108.4h2.5M154.9 108.4h2.6" fill="none" stroke="#800000" stroke-width=".4"/>
<path d="M168.9 110.2l1.3 2.6h-2.6zM168.9 110.2v5.1" fill="none" stroke="#004000" stroke-width=".4"/>
<g font-size="2.8">
<text x="15.1" y="10.2">IN</text>
<text x="129.2" y="11.6">LCD1</text>
<text x="57.8" y="20.6">VD2</text>
<text x="43.5" y="27.2">VS2</text>
<text x="15.1" y="31.7">J2</text>
<text x="43.1" y="39.9">R2</text>
<text x="84.9" y="36.5">D2</text>
<text x="57.5" y="53.1">VD1</text>
<text x="43.2" y="59.7">VS1</text>
<text x="85.1" y="55.3">D1</text>
<text x="15.1" y="64.3">J1</text>
<text x="172.2" y="69.6">U1</text>
<text x="42.8" y="72.4">R1</text>
<text x="94.4" y="74.9">R6</text>
<text x="107.8" y="74.2">R7</text>
<text x="37.2" y="94.2">RL1</text>
<text x="14.2" y="100">J3</text>
<text x="191" y="100.1">SET</text>
<text x="119" y="112.9">RTC</text>
<text x="190.3" y="109.1">NEXT</text>
<text x="41.8" y="115.5">U2</text>
<text x="69.5" y="117">R9</text>
<text x="72.4" y="144.6">D4</text>
<text x="72.4" y="168.2">D3</text>
</g>
<g font-size="2.1">
<text x="39.6" y="27.3">2</text>
<text x="39.6" y="34.5">1</text>
<text x="48.5" y="33.2">3</text>
<text x="39.4" y="59.9">2</text>
<text x="48.2" y="65.7">3</text>
<text x="39.4" y="67">1</text>
</g>
<text font-size="2.1" fill="#800000" x="44.3" y="87.3">G3MB-202P</text>
<g font-size="1.8">
<text x="174.8" y="11.8">LCD2004</text>
<text x="186" y="11.8">5V</text>
<text x="8.5" y="17.3">220V</text>
<text x="22.9" y="13.2">1</text>
<text x="22.9" y="15.7">2</text>
<text x="22.9" y="18.3">3</text>
<text x="38.1" y="22.1">BT138-800E</text>
<text x="54.5" y="23.6">6</text>
<text x="78.3" y="23.6">1</text>
<text x="22.9" y="34.8">1</text>
<text x="78.3" y="33.8">2</text>
<text x="109.5" y="33.4">100</text>
<text x="8.5" y="38.9">Pump</text>
<text x="22.9" y="37.3">2</text>
<text x="22.9" y="39.9">3</text>
<text x="54.5" y="41.4">4</text>
<text x="123.8" y="36.2">VCC</text>
<text x="134.3" y="42" transform="rotate(-90 134.3 42)">VSS</text>
<text x="136.8" y="42" transform="rotate(-90 136.8 42)">VDD</text>
<text x="139.4" y="42" transform="rotate(-90 139.4 42)">VEE</text>
<text x="144.3" y="42" transform="rotate(-90 144.3 42)">RS</text>
<text x="146.9" y="42" transform="rotate(-90 146.9 42)">RW</text>
<text x="149.4" y="42" transform="rotate(-90 149.4 42)">E</text>
<text x="154.5" y="42" transform="rotate(-90 154.5 42)">D0</text>
<text x="157" y="42" transform="rotate(-90 157 42)">D1</text>
<text x="159.6" y="42" transform="rotate(-90 159.6 42)">D2</text>
<text x="162.1" y="42" transform="rotate(-90 162.1 42)">D3</text>
<text x="164.7" y="42" transform="rotate(-90 164.7 42)">D4</text>
<text x="167.2" y="42" transform="rotate(-90 167.2 42)">D5</text>
<text x="169.7" y="42" transform="rotate(-90 169.7 42)">D6</text>
<text x="172.3" y="42" transform="rotate(-90 172.3 42)">D7</text>
<text x="43.8" y="45.5">51</text>
<text x="57.8" y="46.5">MOC3061</text>
<text x="133.1" y="46.8" transform="rotate(-90 133.1 46.8)">1</text>
<text x="135.6" y="46.8" transform="rotate(-90 135.6 46.8)">2</text>
<text x="138.2" y="46.8" transform="rotate(-90 138.2 46.8)">3</text>
<text x="143.1" y="46.8" transform="rotate(-90 143.1 46.8)">4</text>
<text x="145.7" y="46.8" transform="rotate(-90 145.7 46.8)">5</text>
<text x="148.2" y="46.8" transform="rotate(-90 148.2 46.8)">6</text>
<text x="153.3" y="46.8" transform="rotate(-90 153.3 46.8)">7</text>
<text x="155.8" y="46.8" transform="rotate(-90 155.8 46.8)">8</text>
<text x="158.4" y="46.8" transform="rotate(-90 158.4 46.8)">9</text>
<text x="160.9" y="47.8" transform="rotate(-90 160.9 47.8)">10</text>
<text x="163.5" y="47.8" transform="rotate(-90 163.5 47.8)">11</text>
<text x="166" y="47.8" transform="rotate(-90 166 47.8)">12</text>
<text x="168.5" y="47.8" transform="rotate(-90 168.5 47.8)">13</text>
<text x="171.1" y="47.8" transform="rotate(-90 171.1 47.8)">14</text>
<text x="37.9" y="54.7">BT138-800E</text>
<text x="54.2" y="56.1">6</text>
<text x="78.1" y="56.1">1</text>
<text x="109.3" y="56.1">GND</text>
<text x="123.8" y="57.6">30k</text>
<text x="142.9" y="55.7" transform="rotate(-90 142.9 55.7)">RS</text>
<text x="148" y="55.2" transform="rotate(-90 148 55.2)">E</text>
<text x="163.3" y="55.7" transform="rotate(-90 163.3 55.7)">D4</text>
<text x="166.1" y="55.7" transform="rotate(-90 166.1 55.7)">D5</text>
<text x="168.6" y="55.7" transform="rotate(-90 168.6 55.7)">D6</text>
<text x="171.1" y="55.7" transform="rotate(-90 171.1 55.7)">D7</text>
<text x="7.8" y="70.9">OUT2</text>
<text x="22.9" y="67.3">1</text>
<text x="22.9" y="69.8">2</text>
<text x="78.1" y="66.3">2</text>
<text x="22.9" y="72.4">3</text>
<text x="43.6" y="78">51</text>
<text x="54.2" y="73.9">4</text>
<text x="99.4" y="75">100</text>
<text x="112.9" y="74.2">100</text>
<text x="122.3" y="73.1">11</text>
<text x="123.3" y="75.7">9</text>
<text x="128.1" y="76.9">PD5/T1/OC0B</text>
<text x="128.1" y="74.3">PD6/ICP</text>
<text x="57.5" y="79">MOC3061</text>
<text x="123.3" y="78.2">8</text>
<text x="123.3" y="80.8">7</text>
<text x="123.3" y="83.3">6</text>
<text x="128.1" y="79.4">PD4/T0</text>
<text x="128.1" y="82">PD3/INT1</text>
<text x="156.9" y="82">PB7/USCK/SCL/PCINT7</text>
<text x="180.1" y="83.3">18</text>
<text x="180.1" y="80.8">19</text>
<text x="183.4" y="83.1">(R17)</text>
<text x="183.4" y="80.3">(R13)</text>
<text x="191" y="83.4">RS</text>
<text x="191" y="80.6">E</text>
<text x="8.6" y="86.5">OUT3</text>
<text x="38.7" y="84.8">AC1</text>
<text x="38.7" y="89.3">AC2</text>
<text x="58.4" y="89.3">GND</text>
<text x="59.1" y="84.8">+5V</text>
<text x="116.2" y="85.6">(R8)</text>
<text x="123.3" y="88.4">2</text>
<text x="123.3" y="85.8">3</text>
<text x="128.1" y="89.6">PD0/RXD</text>
<text x="128.1" y="87">PD1/TXD</text>
<text x="128.1" y="84.5">PD2/INT0/XCK/CKOUT</text>
<text x="154.8" y="87">PB5/MOSI/DI/SDA/PCINT5</text>
<text x="158.1" y="84.5">PB6/MISO/DO/PCINT6</text>
<text x="160.9" y="89.6">PB4/OC1B/PCINT4</text>
<text x="180.1" y="85.8">17</text>
<text x="180.1" y="88.4">16</text>
<text x="183.4" y="88.2">(R16)</text>
<text x="183.4" y="85.6">(R12)</text>
<text x="191" y="88.4">D6</text>
<text x="191" y="85.6">D7</text>
<text x="123.3" y="93.5">1</text>
<text x="123.3" y="96">4</text>
<text x="128.1" y="94.7">PA2/RESET</text>
<text x="160.9" y="92.1">PB3/OC1A/PCINT3</text>
<text x="160.9" y="94.7">PB2/OC0A/PCINT2</text>
<text x="180.1" y="90.9">15</text>
<text x="180.1" y="93.5">14</text>
<text x="180.1" y="96">13</text>
<text x="183.4" y="95.7">(R10)</text>
<text x="183.4" y="93.3">(R15)</text>
<text x="183.4" y="90.7">(R11)</text>
<text x="191" y="93.3">D4</text>
<text x="191" y="91">D5</text>
<text x="23.4" y="98.2">VCC</text>
<text x="63.6" y="96.7">GND</text>
<text x="97.9" y="96.7">VCC</text>
<text x="123.3" y="98.5">5</text>
<text x="128.1" y="97.2">PA1/XTAL2</text>
<text x="128.1" y="99.7">PA0/XTAL1</text>
<text x="161.8" y="97.2">PB1/AIN1/PCINT1</text>
<text x="161.8" y="99.7">PB0/AIN0/PCINT0</text>
<text x="178.1" y="101.1">(R14)</text>
<text x="180.1" y="98.5">12</text>
<text x="6.8" y="105.3">Flow</text>
<text x="6.8" y="107.8">Sensor</text>
<text x="22" y="102.9">1</text>
<text x="22" y="105.5">2</text>
<text x="22" y="108">3</text>
<text x="106.5" y="107.5">3.3k</text>
<text x="126.6" y="103.7">ATTINY4313</text>
<text x="157.8" y="103.9">10 - GND, 20 - VCC</text>
<text x="33.4" y="113.9">GND</text>
<text x="148.9" y="111.7">4.7k</text>
<text x="167.1" y="108.3">VCC</text>
<text x="16.1" y="119.7">Start regen. [+]</text>
<text x="38.4" y="118.5">4</text>
<text x="62.3" y="118.5">1</text>
<text x="115.7" y="116">6</text>
<text x="115.7" y="118.5">5</text>
<text x="120.5" y="117.2">SCL</text>
<text x="120.5" y="119.7">SDA</text>
<text x="128.4" y="117.2">X1</text>
<text x="134.4" y="116">1</text>
<text x="138.7" y="119.9">32768Hz</text>
<text x="69.5" y="122.1">330</text>
<text x="158.3" y="123.1">NPN</text>
<text x="177.1" y="120.3">BUZZER</text>
<text x="179.6" y="122.9">5V</text>
<text x="16" y="127.3">Start regen. [-]</text>
<text x="38.4" y="126.1">3</text>
<text x="41.8" y="131.3">PC817C</text>
<text x="62.3" y="126.1">2</text>
<text x="115.7" y="131.2">3</text>
<text x="115.7" y="126.1">7</text>
<text x="120.5" y="127.3">SOUT</text>
<text x="134.4" y="131.2">2</text>
<text x="204.1" y="126.8">GND</text>
<text x="112.6" y="138">3V</text>
<text x="119" y="136.3">DS1307</text>
<text x="120.5" y="132.4">VBAT</text>
<text x="128.4" y="132.4">X2</text>
<text x="150" y="133.2">GND</text>
<text x="61" y="143.8">5.6V</text>
<text x="113.3" y="142.1">GND</text>
<text x="32.8" y="144.1">Washing active</text>
<text x="33.7" y="167.2">Regeneration active</text>
<text x="61.8" y="167.4">5.6V</text>
<text x="62.3" y="174.3">GND</text>
</g>
<g font-size="1.8" fill="#800000">
<text x="65.9" y="41.3">Crossing</text>
<text x="67.6" y="38.8">Zero</text>
<text x="67.4" y="71.3">Zero</text>
<text x="65.7" y="73.8">Crossing</text>
<text x="42.7" y="118.4">C</text>
<text x="57.9" y="118.4">A</text>
<text x="42.7" y="128.6">E</text>
<text x="57.9" y="128.6">K</text>
</g>
<text font-size="1.8" fill="#0000c0" x="38.8" y="100.5">(1)</text>
</svg>
